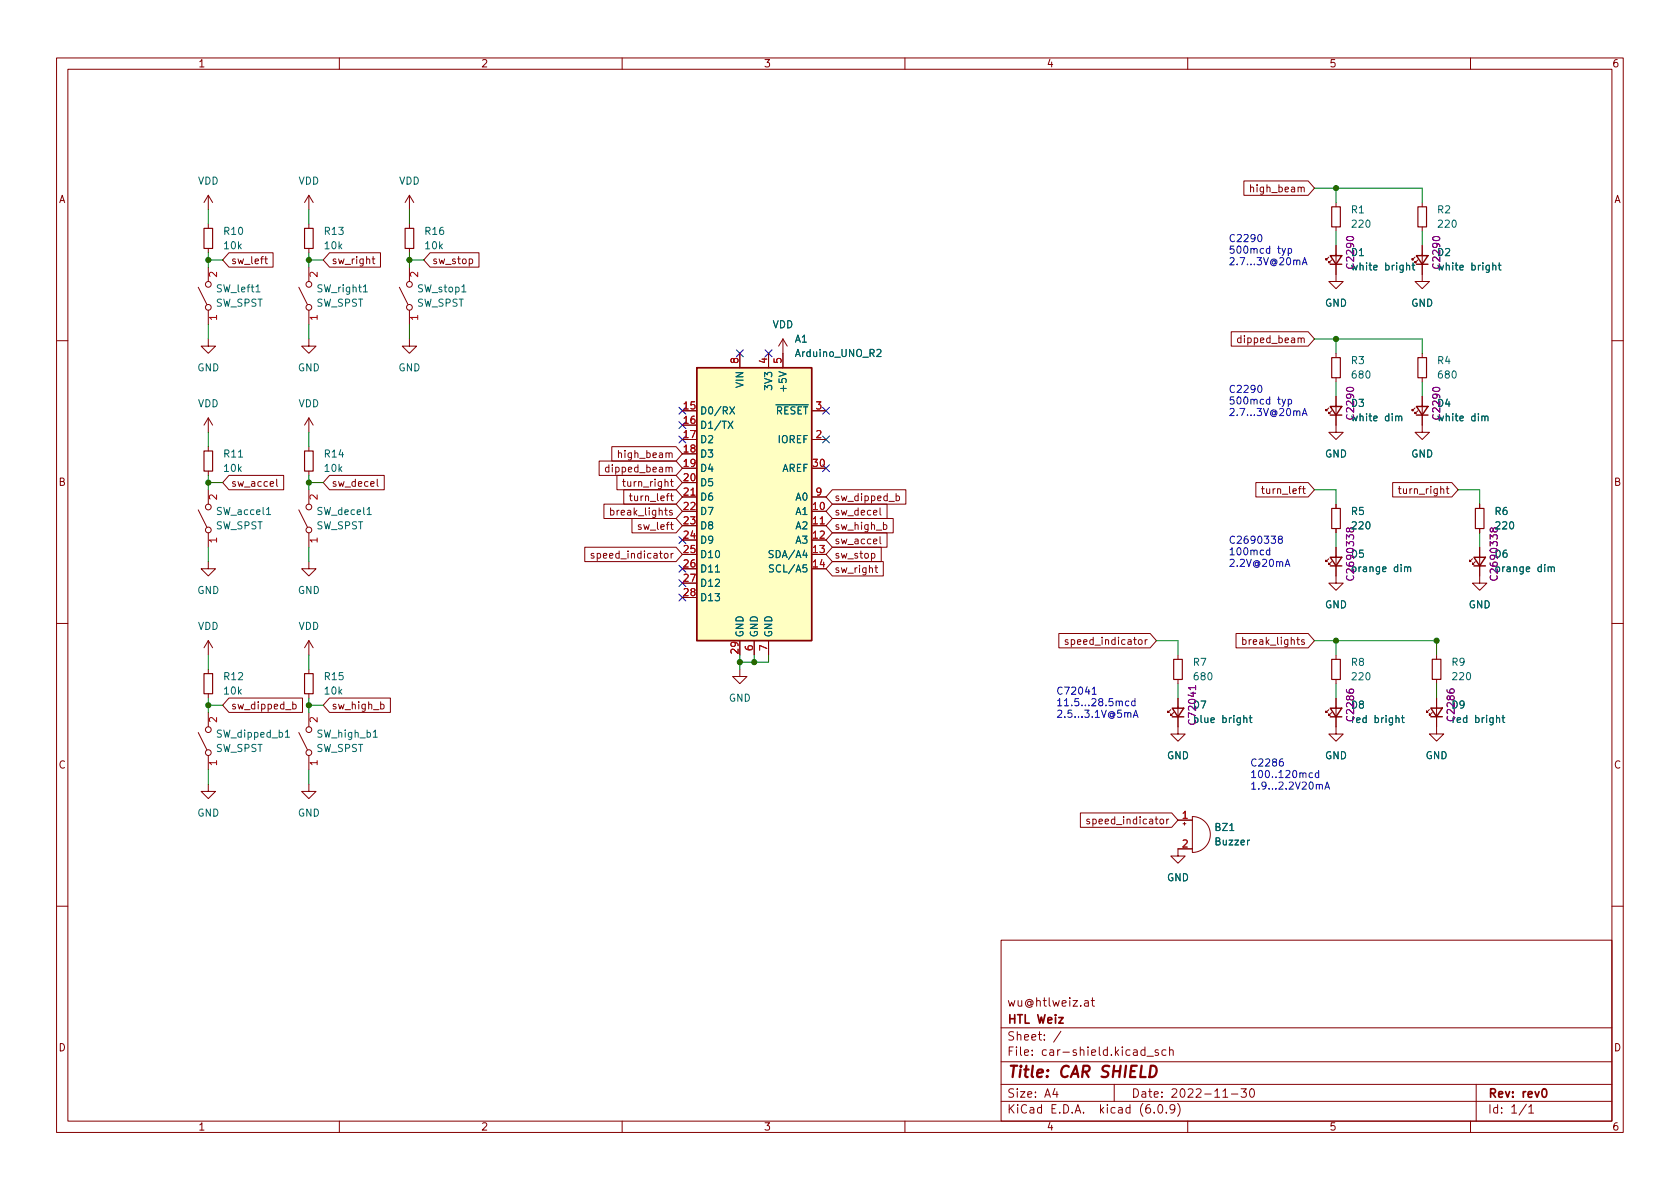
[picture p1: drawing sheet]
<svg xmlns="http://www.w3.org/2000/svg" width="297mm" height="210mm" viewBox="0 0 297 210" stroke-linecap="round" stroke-linejoin="round" font-family="sans-serif">
<g fill="none" stroke="#840000" stroke-width=".18">
<path d="M10 10.2h277v190.1h-277zM12 12.2h273v186.1h-273zM60 10.2v2M110 10.2v2M160 10.2v2M210 10.2v2M260 10.2v2M36.8 34.5v2.6M36.8 39.6v.8M36.8 34.5l-.7 1.3M36.8 34.5l.8 1.3M54.6 34.5v2.6"/>
<path d="M54.6 39.6v.8M54.6 34.5l-.8 1.3M54.6 34.5l.8 1.3M72.4 34.5v2.6M72.4 39.6v.8M72.4 34.5l-.8 1.3M72.4 34.5l.8 1.3M219.9 32h11.4l1.1 1.3-1.1 1.2h-11.4zM221.1 33.2l.2-.1h.3l.1 .8M221.1 32.7v1.2M236.2 35.8v.8M251.5 35.8v.8"/>
<path d="M35.1 50.8l1.5 3M36.8 59.9v1.3h1.3l-1.3 1.3-1.2-1.3h1.2M36.8 43.9v.8M36.8 47.2v2.6M36.8 54.9v2.5M40.5 44.7h7.8v2.5h-7.8l-1.1-1.2zM46.8 45.8h.5M47 45.4v1.1l.3 .1M52.8 50.8l1.6 3M54.6 59.9v1.3h1.3l-1.3 1.3-1.3-1.3h1.3M54.6 43.9v.8M54.6 47.2v2.6"/>
<path d="M54.6 54.9v2.5M58.3 44.7h9v2.5h-9l-1.2-1.2zM65.8 45.8h.5M66 45.4v1.1l.3 .1M70.6 50.8l1.5 3M72.4 59.9v1.3h1.3l-1.3 1.3-1.3-1.3h1.3M72.4 43.9v.8M72.4 47.2v2.6M72.4 54.9v2.5M76 44.7h8.7v2.5h-8.7l-1.1-1.2zM83 45.8h.3l.3 .2-.1 .6h-.5M138.4 59.9v5.1"/>
<path d="M138.4 59.9l-.7 1.3M138.4 59.9l.8 1.3M217.7 58.7h13.6l1.1 1.2-1.1 1.3h-13.6zM219.4 59.8h-.3l-.3 .2 .1 .5h.5M234.9 45.5l-.5 .5v-.3v.3h.3M235.5 46l-.6 .5v-.3v.3h.3M236.2 43.4v6.4h1.3l-1.3 1.2-1.3-1.2h1.3M236.2 40.1v.8M250.2 45.5l-.5 .5v-.3v.3h.2M250.7 46l-.5 .5v-.3v.3h.2M251.5 43.4v6.4h1.2l-1.2 1.2-1.3-1.2h1.3M251.5 40.1v.8"/>
<path d="M10 60.2h2M36.8 73.9v2.5M36.8 79v.8M36.8 73.9l-.7 1.3M36.8 73.9l.8 1.3M54.6 73.9v2.5M54.6 79v.8M54.6 73.9l-.8 1.3M54.6 73.9l.8 1.3M108.2 79h11.3l1.1 1.3-1.1 1.2h-11.3zM109.3 79.7v1.2M130.8 62.5v2.5"/>
<path d="M135.9 62.5v2.5M143.5 77.7h2.5M143.5 72.6h2.5M234.9 72.1l-.5 .5v-.2v.2h.3M235.5 72.6l-.6 .5v-.2v.2h.3M236.2 70.1v6.3h1.3l-1.3 1.3-1.3-1.3h1.3M236.2 62.5v.7M236.2 66.8v.8M250.2 72.1l-.5 .5v-.2v.2h.2M250.7 72.6l-.5 .5v-.2v.2h.2M251.5 70.1v6.3h1.2l-1.2 1.3-1.3-1.3h1.3M251.5 62.5v.7"/>
<path d="M251.5 66.8v.8M285 60.2h2M35.1 90.2l1.5 3M36.8 99.3v1.3h1.3l-1.3 1.2-1.2-1.2h1.2M36.8 83.3v.8M36.8 86.6v2.5M36.8 94.2v2.6M40.5 84.1h9.7v2.5h-9.7l-1.1-1.3zM48.9 84.7v1.1l.2 .2M52.8 90.2l1.6 3M54.6 99.3v1.3h1.3l-1.3 1.2-1.3-1.2h1.3M54.6 83.3v.8"/>
<path d="M54.6 86.6v2.5M54.6 94.2v2.6M58.3 84.1h9.6v2.5h-9.6l-1.2-1.3zM66.7 84.7v1.1l.2 .2M103.4 96.8h16.1l1.1 1.2-1.1 1.3h-16.1zM105 97.9h-.3l-.2 .1 .1 .2 .4 .1v.3h-.5M105.9 81.5h13.6l1.1 1.3-1.1 1.3h-13.6zM106.8 89.1h12.7l1.1 1.3-1.1 1.3h-12.7zM107.7 82.7l-.4-.1-.3 .3 .2 .5h.5M108 90.3l.3-.1 .3 .3-.2 .5h-.4M108 89.8v1.3M109.1 84.1h10.4l1.1 1.2-1.1 1.3h-10.4z"/>
<path d="M109.3 80.2l.2-.1h.3l.1 .8M110.1 85.2h.5M110.3 84.7v1.1l.3 .2M110.3 86.6h9.2l1.1 1.3-1.1 1.2h-9.2zM111.3 87.7h.5M111.5 87.3v1.1l.3 .1M111.7 91.7h7.8l1.1 1.3-1.1 1.2h-7.8zM118.5 85.2h.5M118.7 84.7v1.1l.3 .2M118.8 90.3l-.3-.1-.1 .2v.2l.4 .1v.3h-.4M119 97.9l-.3 .2M120.6 87.9h2.6"/>
<path d="M143.5 93h2.5M143.5 87.9h2.5M147.2 94.2h9.6v2.6h-9.6l-1.2-1.3zM147.2 96.8h8.6v2.5h-8.6l-1.2-1.3zM147.2 86.6h13v2.5h-13l-1.2-1.2zM147.2 99.3h9v2.5h-9l-1.2-1.2zM147.2 91.7h10.7v2.5h-10.7l-1.2-1.2zM147.2 89.1h9.6v2.6h-9.6l-1.2-1.3zM154.1 97.9h.3l.3 .2-.1 .5h-.5M154.9 100v1.1l.3 .1M155.6 94.9v1.1l.2 .2M155.6 89.8v1.1l.2 .2"/>
<path d="M156.2 92.8h.4l.2 .2-.1 .6h-.5M158.4 87.8l.4-.1 .2 .2-.1 .6h-.5M222 85.3h9.3l1.1 1.3-1.1 1.3h-9.3zM223 86.4h.5M223.2 86v1.1l.3 .2M234.9 98.8l-.5 .5v-.2v.2h.3M235.5 99.3l-.6 .5v-.2v.2h.3M236.2 96.8v6.3h1.3l-1.3 1.3-1.3-1.3h1.3M236.2 89.1v.8M236.2 93.5v.7M246.2 85.3h10.5l1.1 1.3-1.1 1.3h-10.5zM247.2 86.4h.5"/>
<path d="M247.4 86v1.1l.3 .2M255.7 86.4h.5M255.9 86v1.1l.3 .2M260.3 98.8l-.5 .5v-.2v.2h.3M260.9 99.3l-.6 .5v-.2v.2h.3M261.6 96.8v6.3h1.3l-1.3 1.3-1.3-1.3h1.3M261.6 89.1v.8M261.6 93.5v.7M10 110.2h2M36.8 113.3v2.5M36.8 118.4v.7M36.8 113.3l-.7 1.2"/>
<path d="M36.8 113.3l.8 1.2M54.6 113.3v2.5M54.6 118.4v.7M54.6 113.3l-.8 1.2M54.6 113.3l.8 1.2M130.8 118.4v1.2h1.3l-1.3 1.3-1.3-1.3h1.3M133.3 113.3v2.5M135.9 113.3v2.5M154.7 100.4h.5M187.2 112h16.2l1.1 1.3-1.1 1.3h-16.2zM188.8 113.2l-.3-.1-.2 .2 .1 .2 .4 .1v.3h-.5M202.8 113.1l-.3 .3"/>
<path d="M208.3 115.8v.8M218.5 112h12.8l1.1 1.3-1.1 1.3h-12.8zM219.7 113.2l.4-.1 .2 .3-.1 .5h-.5M219.7 112.7v1.3M230.6 113.2l-.3-.1-.2 .2 .1 .2 .4 .1v.3h-.5M236.2 115.8v.8M254 115.8v.8M285 110.2h2M35.1 129.5l1.5 3.1M36.8 138.7v1.2h1.3l-1.3 1.3-1.2-1.3h1.2M36.8 122.7v.7M36.8 126v2.5"/>
<path d="M36.8 133.6v2.5M40.5 123.4h13v2.6h-13l-1.1-1.3zM51.8 124.6l.3-.1 .3 .3-.2 .5h-.4M52.8 129.5l1.6 3.1M54.6 138.7v1.2h1.3l-1.3 1.3-1.3-1.3h1.3M54.6 122.7v.7M54.6 126v2.5M54.6 133.6v2.5M58.3 123.4h10.7v2.6h-10.7l-1.2-1.3zM67.3 124.6l.4-.1 .2 .3-.1 .5h-.5M207 125.5l-.5 .5v-.3v.3h.3M207.5 126l-.5 .5v-.3v.3h.3"/>
<path d="M208.3 123.5v6.3h1.2l-1.2 1.3-1.3-1.3h1.3M208.3 120.2v.7M234.9 125.5l-.5 .5v-.3v.3h.3M235.5 126l-.6 .5v-.3v.3h.3M236.2 123.5v6.3h1.3l-1.3 1.3-1.3-1.3h1.3M236.2 120.2v.7M252.7 125.5l-.5 .5v-.3v.3h.3M253.2 126l-.5 .5v-.3v.3h.3M254 123.4v6.4h1.3l-1.3 1.3-1.3-1.3h1.3M254 120.1v.8M191 143.8h16.2l1.1 1.2-1.1 1.3h-16.2zM192.6 144.9l-.3-.1-.2 .2 .1 .2 .4 .1v.3h-.5"/>
<path d="M206.7 144.8l-.4 .3M208.3 145h2.5M209.2 145.7h.5M209.4 145.4v.5M210.8 150.1h-2.5v1.3h1.2l-1.2 1.2-1.3-1.2h1.3M210.8 144.4v6.3M210.8 144.4a3.2 3.2 0 0 1 3.2 3.2 3.2 3.2 0 0 1-3.2 3.1M10 160.2h2M177 166.3h108v32h-108zM191.8 177h.6v.9M192.4 177.3l-.5 .1a.29 .29 0 0 0-.2 .2 .29 .29 0 0 0 .2 .3h.5M192.9 176.9h.6"/>
<path d="M193.1 176.4v1.3l.4 .2M285 160.2h2M60 198.3v2M110 198.3v2M160 198.3v2M177 194.8h108M177 191.8h108M177 187.8h108M177 181.8h108M186.5 192.5l-.4 1h1M186.9 193v1M187.6 182.4l-1.3 1.9"/>
<path d="M197 191.8v3M202.4 185.7l-.4-.1-.3 .3v.4l.2 .3h.5M202.4 185.1v1.5M202.8 186.8h1.1M204.1 196.7v.1M204.8 185.7l-.4-.1-.2 .2 .1 .3 .5 .1v.4h-.6M204.9 195.4l.2-.1a.81 .81 0 0 1 .6 .7 .81 .81 0 0 1-.3 .8h-.2a.81 .81 0 0 1-.6-.6 .81 .81 0 0 1 .3-.8zM206.1 185.7l-.4-.1-.3 .3v.4l.2 .3h.5M206.2 196.7v.1M206.8 185.8l.2-.2 .4 .1v.9M206.8 185.1v1.5M207.7 196l-.3 .3h-.3l-.2-.3 .1-.6 .4-.1 .2 .2a.99 .99 0 0 1-.3 1.3h-.3"/>
<path d="M208.2 195.1a1.72 1.72 0 0 1 0 2.3M210 198.3v2M216.2 194h.9M217.7 193.5h1.2M219.4 192.5h1l-.5 .6 .4 .1v.7l-.2 .1h-.5l-.2-.1M221.1 192.7l.2-.2a.81 .81 0 0 1 .6 .7 .81 .81 0 0 1-.3 .8h-.2a.81 .81 0 0 1-.3-1.3zM260 198.3v2M261 191.8v6.5M269.9 195.3l-1.3 1.9M270.3 195.8l.4-.5v1.5M270.3 196.8h.9"/>
<circle cx="36.8" cy="50.3" r=".51"/>
<circle cx="36.8" cy="54.4" r=".51"/>
<circle cx="54.6" cy="54.4" r=".51"/>
<circle cx="54.6" cy="50.3" r=".51"/>
<circle cx="72.4" cy="50.3" r=".51"/>
<circle cx="72.4" cy="54.4" r=".51"/>
<circle cx="36.8" cy="93.7" r=".51"/>
<circle cx="36.8" cy="89.7" r=".51"/>
<circle cx="54.6" cy="93.7" r=".51"/>
<circle cx="54.6" cy="89.7" r=".51"/>
<circle cx="36.8" cy="129" r=".51"/>
<circle cx="36.8" cy="133.1" r=".51"/>
<circle cx="54.6" cy="129" r=".51"/>
<circle cx="54.6" cy="133.1" r=".51"/>
</g>
<path d="M272.8 192.6l.2-.1a.82 .82 0 0 1 .6 .7 .82 .82 0 0 1-.3 .8h-.2a.81 .81 0 0 1-.6-.6 .81 .81 0 0 1 .3-.8z" fill="none" stroke="#840000" stroke-width=".3"/>
<path d="M203.5 188.5h.5a1.08 1.08 0 0 1 .5 1 1.08 1.08 0 0 1-.8 1h-.5z" fill="none" stroke="#840000" stroke-width=".4"/>
<g fill="none" stroke="#840000" stroke-width=".2">
<path d="M235.5 36.6h1.5v3.5h-1.5zM250.7 36.6h1.5v3.5h-1.5zM36.1 40.4h1.5v3.5h-1.5zM53.8 40.4h1.6v3.5h-1.6zM71.6 40.4h1.6v3.5h-1.6zM36.1 79.8h1.5v3.5h-1.5zM53.8 79.8h1.6v3.5h-1.6zM235.5 63.2h1.5v3.6h-1.5zM250.7 63.2h1.5v3.6h-1.5zM235.5 89.9h1.5v3.6h-1.5zM260.9 89.9h1.5v3.6h-1.5zM36.1 119.1h1.5v3.6h-1.5z"/>
<path d="M53.8 119.1h1.6v3.6h-1.6zM207.5 116.6h1.5v3.6h-1.5zM235.5 116.6h1.5v3.6h-1.5zM253.2 116.6h1.6v3.5h-1.6z"/>
</g>
<path d="M123.2 65h20.3v48.3h-20.3z" fill="#ffffc2" stroke="#ffffc2" stroke-width=".18"/>
<g fill="none" stroke="#840000" stroke-width=".25">
<path d="M235.2 45.2h2l-1 1.5zM235.2 46.7h2M250.4 45.2h2.1l-1 1.5zM250.4 46.7h2.1M123.2 65h20.3v48.3h-20.3zM235.2 71.9h2l-1 1.5zM235.2 73.4h2M250.4 71.9h2.1l-1 1.5zM250.4 73.4h2.1M235.2 98.5h2l-1 1.6zM260.6 98.5h2l-1 1.6zM235.2 100.1h2"/>
<path d="M260.6 100.1h2M207.3 125.2h2l-1 1.6zM207.3 126.8h2M235.2 125.2h2l-1 1.6zM235.2 126.8h2M253 125.2h2l-1 1.5zM253 126.7h2"/>
</g>
<g fill="none" stroke="#006464" stroke-width=".18">
<path d="M45.3 51.6h.7M64.2 51.6h.8M81.7 51.6h.7M248.7 47l.2-.1 .3 .1v.7M249.7 46.9h.4M249.8 46.5v1.1l.3 .1M263.9 47l.2-.1 .3 .1 .1 .7M264.9 46.9h.5M265.1 46.5v1.1l.3 .1M128.7 74.5l.9 1.3M129 71.9l.9 1.3M129.6 74.5l-.9 1.3"/>
<path d="M129.9 71.9l-.9 1.3M155 61.9l.5-.1 .3 .3-.8 1h.8M247.3 73.8l.2-.2h.3l.1 .8M262.5 73.8l.2-.2h.3l.1 .8M47.1 91h.8M64.9 91h.7M136.7 97.4l-.5-.1-.2 .2v.3l.6 .3 .1 .3-.2 .2h-.5M136.8 99.9h-.5l-.2 .1v.4l.5 .2 .2 .3-.3 .3-.5-.1M126.5 101.2h.7M248.3 100.4l.2-.2 .3 .1 .1 .8M248.9 100.4l.2-.2 .3 .1v.8M273.7 100.4l.2-.2 .3 .1 .1 .8"/>
<path d="M274.3 100.4l.2-.2 .3 .1v.8M50.5 130.4h.7M66 130.4h.7M220.9 126.9h.5M221.1 126.5v1.1l.3 .2M247.8 126.9h.5M248 126.5v1.1l.3 .2M265.6 126.9h.5M265.8 126.5v1.1l.3 .2"/>
</g>
<path d="M238.2 101.8a.6 .6 0 0 0 .4 .9 .6 .6 0 0 0 .7-.6l-.1-.3M263.6 101.8a.6 .6 0 0 0 .4 .9 .6 .6 0 0 0 .7-.6l-.1-.3M211.4 121.2v.8" fill="none" stroke="#840084" stroke-width=".18"/>
<g fill="none" stroke="#0000c2" stroke-width=".18">
<path d="M222.5 41.6l.2-.1a.68 .68 0 0 1 .4 .6 .68 .68 0 0 1-.4 .6l-.2-.1-.1-.3zM226.7 43.9l.3 .9M227.3 43.9l-.4 1.2-.2 .1M227.8 44l.3-.1 .3 .3-.1 .5h-.5M227.8 43.9v1.3M230.2 46.8l.5-1.2 .4 1.2M230.4 46.5h.6M222.5 68.3l.2-.2a.68 .68 0 0 1 .4 .7 .68 .68 0 0 1-.4 .6l-.2-.1-.1-.4zM226.7 70.6l.3 .9M227.3 70.6l-.4 1.2-.2 .1M227.8 70.7l.3-.1 .3 .2-.1 .6h-.5M227.8 70.6v1.3"/>
<path d="M230.2 73.5l.5-1.3 .4 1.3M230.4 73.1h.6M224.5 97.3h-.4l-.2 .2 .1 .6h.5M224.5 96.9v1.2M226.3 95.4l-.3-.3 .1-.2 .2-.1 .3 .1 .1 .2v.1l-.6 .2-.1 .2v.2l.3 .3h.2l.2-.3v-.3l-.2-.1M227.3 99.8h.7M227.2 100.2l.4-1.3 .5 1.3M193.1 121.9l.4-.4v1.3M193.1 122.8h.7M199.6 124h-.4l-.2 .2 .1 .6h.5M200.4 126.9l.4-1.3 .4 1.3M200.5 126.5h.6"/>
<path d="M200.7 124h-.4l-.2 .2 .1 .6h.5M200.7 123.5v1.3M226.8 134.2l-.4 .1a.86 .86 0 0 0 0 1.2l.5-.2v-.4l-.2-.2h-.3l-.2 .2M232.1 136.7h-.4l-.2 .2 .1 .6h.5M233.2 136.7h-.4l-.3 .2 .2 .6h.5M233.2 136.2v1.3M233.3 138.9l.2-.2 .3 .1v.8M234.2 139.6l.5-1.3 .4 1.3M234.4 139.2h.6"/>
</g>
<g fill="none" stroke="#009600" stroke-width=".18">
<path d="M36.8 37.1v2.5M54.6 37.1v2.5M72.4 37.1v2.5M232.4 33.3h19.1v2.5M236.2 33.3v2.5M36.8 44.7v2.5M36.8 57.4v2.5M36.8 46h2.6M54.6 44.7v2.5M54.6 57.4v2.5M54.6 46h2.5M72.4 46h2.5"/>
<path d="M72.4 44.7v2.5M72.4 57.4v2.5M232.4 59.9h19.1v2.6M236.2 40.9v2.5M236.2 59.9v2.6M251.5 40.9v2.5M36.8 76.4v2.6M54.6 76.4v2.6M236.2 67.6v2.5M251.5 67.6v2.5M36.8 84.1v2.5M36.8 96.8v2.5"/>
<path d="M36.8 85.3h2.6M54.6 85.3h2.5M54.6 84.1v2.5M54.6 96.8v2.5M232.4 86.6h3.8v2.5M236.2 94.2v2.6M257.8 86.6h3.8v2.5M261.6 94.2v2.6M36.8 115.8v2.6M54.6 115.8v2.6M130.8 115.8v2.6M133.3 115.8v1.3"/>
<path d="M135.9 115.8v1.3h-5.1M204.5 113.3h3.8v2.5M232.4 113.3h21.6v2.5M236.2 113.3v2.5M36.8 123.4v2.6M36.8 136.1v2.6M36.8 124.7h2.6M54.6 124.7h2.5M54.6 123.4v2.6M54.6 136.1v2.6M208.3 120.9v2.6M236.2 120.9v2.6"/>
<path d="M254 120.9v2.5"/>
</g>
<g fill="none" stroke="#000084" stroke-width=".18">
<path d="M120 77.1l1.3 1.2M120 74.6l1.3 1.2M120 72l1.3 1.2M121.3 72l-1.3 1.2M121.3 77.1l-1.3 1.2M121.3 74.6l-1.3 1.2M130.2 61.9l1.2 1.2M131.4 61.9l-1.2 1.2M135.3 61.9l1.2 1.2M136.5 61.9l-1.2 1.2M145.4 72l1.3 1.2M145.4 77.1l1.3 1.2"/>
<path d="M146.7 72l-1.3 1.2M146.7 77.1l-1.3 1.2M120 94.9l1.3 1.2M120 100l1.3 1.2M121.3 94.9l-1.3 1.2M121.3 100l-1.3 1.2M145.4 82.2l1.3 1.2M146.7 82.2l-1.3 1.2M120 105l1.3 1.3M120 102.5l1.3 1.2M121.3 105l-1.3 1.3M121.3 102.5l-1.3 1.2"/>
</g>
<g fill="#009600" stroke="#009600" stroke-width=".18">
<circle cx="54.6" cy="124.7" r=".46"/>
<circle cx="133.3" cy="117.1" r=".46"/>
<circle cx="130.8" cy="117.1" r=".46"/>
<circle cx="236.2" cy="33.3" r=".46"/>
<circle cx="236.2" cy="59.9" r=".46"/>
<circle cx="72.4" cy="46" r=".46"/>
<circle cx="36.8" cy="85.3" r=".46"/>
<circle cx="54.6" cy="46" r=".46"/>
<circle cx="36.8" cy="46" r=".46"/>
<circle cx="36.8" cy="124.7" r=".46"/>
<circle cx="54.6" cy="85.3" r=".46"/>
<circle cx="236.2" cy="113.3" r=".46"/>
<circle cx="254" cy="113.3" r=".46"/>
</g>
<text font-size="2.8" fill="#840000" x="178" y="190.6">Title: CAR SHIELD</text>
<g font-size="2.1" fill="#840000">
<text x="178" y="178">wu@htlweiz.at</text>
<text x="178" y="184">Sheet: /</text>
<text x="178" y="181">HTL Weiz</text>
<text x="178" y="186.7">File: car-shield.kicad_sch</text>
<text x="178" y="196.9">KiCad E.D.A. kicad (6.0.9)</text>
<text x="178" y="194.1">Size: A4</text>
<text x="200" y="194.1">Date: 2022-11-30</text>
<text x="263" y="194.1">Rev: rev0</text>
<text x="263" y="196.9">Id: 1/1</text>
</g>
<g font-size="1.8" fill="#840000">
<text x="35" y="11.9">1</text>
<text x="85" y="11.9">2</text>
<text x="135" y="11.9">3</text>
<text x="185" y="11.9">4</text>
<text x="235" y="11.9">5</text>
<text x="285" y="11.9">6</text>
<text x="10.3" y="35.9">A</text>
<text x="221.6" y="34">high_beam</text>
<text x="285.3" y="35.9">A</text>
<text x="40.8" y="46.7">sw_left</text>
<text x="58.6" y="46.7">sw_right</text>
<text x="76.4" y="46.7">sw_stop</text>
<text x="219.6" y="60.7">dipped_beam</text>
<text x="107.8" y="83.5">dipped_beam</text>
<text x="109.9" y="81">high_beam</text>
<text x="10.3" y="85.9">B</text>
<text x="40.8" y="86.1">sw_accel</text>
<text x="58.6" y="86.1">sw_decel</text>
<text x="110.9" y="86.1">turn_right</text>
<text x="112.1" y="88.6">turn_left</text>
<text x="147.5" y="88.6">sw_dipped_b</text>
<text x="223.9" y="87.3">turn_left</text>
<text x="248" y="87.3">turn_right</text>
<text x="285.3" y="85.9">B</text>
<text x="108.8" y="91.1">break_lights</text>
<text x="113.2" y="93.7">sw_left</text>
<text x="147.5" y="93.7">sw_high_b</text>
<text x="147.5" y="91.1">sw_decel</text>
<text x="105.7" y="98.8">speed_indicator</text>
<text x="147.5" y="96.2">sw_accel</text>
<text x="147.5" y="98.8">sw_stop</text>
<text x="147.5" y="101.3">sw_right</text>
<text x="189.5" y="114">speed_indicator</text>
<text x="220.6" y="114">break_lights</text>
<text x="40.8" y="125.4">sw_dipped_b</text>
<text x="58.6" y="125.4">sw_high_b</text>
<text x="10.3" y="135.9">C</text>
<text x="285.3" y="135.9">C</text>
<text x="193.3" y="145.8">speed_indicator</text>
<text x="10.3" y="185.9">D</text>
<text x="285.3" y="185.9">D</text>
<text x="35" y="199.9">1</text>
<text x="85" y="199.9">2</text>
<text x="135" y="199.9">3</text>
<text x="185" y="199.9">4</text>
<text x="235" y="199.9">5</text>
<text x="285" y="199.9">6</text>
</g>
<g font-size="1.8" fill="#006464">
<text x="35" y="32.6">VDD</text>
<text x="52.7" y="32.6">VDD</text>
<text x="70.5" y="32.6">VDD</text>
<text x="39.7" y="41.5">R10</text>
<text x="57.5" y="41.5">R13</text>
<text x="75.2" y="41.5">R16</text>
<text x="238.9" y="37.7">R1</text>
<text x="239.2" y="40.3">220</text>
<text x="254.2" y="37.7">R2</text>
<text x="254.4" y="40.3">220</text>
<text x="39.7" y="44.1">10k</text>
<text x="57.5" y="44.1">10k</text>
<text x="75.3" y="44.1">10k</text>
<text x="238.9" y="45.3">D1</text>
<text x="239.5" y="47.8">white bright</text>
<text x="254.2" y="45.3">D2</text>
<text x="254.8" y="47.8">white bright</text>
<text x="38.5" y="51.7">SW_left1</text>
<text x="56.2" y="51.7">SW_right1</text>
<text x="73.9" y="51.7">SW_stop1</text>
<text x="38.1" y="54.2">SW_SPST</text>
<text x="55.9" y="54.2">SW_SPST</text>
<text x="73.7" y="54.2">SW_SPST</text>
<text x="136.6" y="58">VDD</text>
<text x="234.3" y="54.2">GND</text>
<text x="249.5" y="54.2">GND</text>
<text x="34.9" y="65.7">GND</text>
<text x="52.6" y="65.7">GND</text>
<text x="70.4" y="65.7">GND</text>
<text x="140.5" y="60.6">A1</text>
<text x="140.8" y="63.1">Arduino_UNO_R2</text>
<text x="238.9" y="64.4">R3</text>
<text x="254.2" y="64.4">R4</text>
<text x="131.4" y="68.5" transform="rotate(-90 131.4 68.5)">VIN</text>
<text x="136.5" y="68.7" transform="rotate(-90 136.5 68.7)">3V3</text>
<text x="139.1" y="68.7" transform="rotate(-90 139.1 68.7)">+5V</text>
<text x="238.9" y="71.9">D3</text>
<text x="239.2" y="66.9">680</text>
<text x="254.2" y="71.9">D4</text>
<text x="254.4" y="66.9">680</text>
<text x="35" y="72">VDD</text>
<text x="52.7" y="72">VDD</text>
<text x="123.7" y="73.3">D0/RX</text>
<text x="123.7" y="75.8">D1/TX</text>
<text x="135.7" y="73.3">~{RESET}</text>
<text x="239.4" y="74.5">white dim</text>
<text x="254.7" y="74.5">white dim</text>
<text x="39.7" y="80.9">R11</text>
<text x="39.7" y="83.4">10k</text>
<text x="57.5" y="80.9">R14</text>
<text x="57.5" y="83.4">10k</text>
<text x="123.7" y="78.4">D2</text>
<text x="123.7" y="80.9">D3</text>
<text x="123.7" y="83.4">D4</text>
<text x="137.6" y="78.4">IOREF</text>
<text x="138.2" y="83.4">AREF</text>
<text x="234.3" y="80.9">GND</text>
<text x="249.5" y="80.9">GND</text>
<text x="123.7" y="86">D5</text>
<text x="123.7" y="88.5">D6</text>
<text x="140.7" y="88.5">A0</text>
<text x="38.1" y="93.6">SW_SPST</text>
<text x="38.5" y="91.1">SW_accel1</text>
<text x="55.9" y="93.6">SW_SPST</text>
<text x="56.2" y="91.1">SW_decel1</text>
<text x="123.7" y="91.1">D7</text>
<text x="123.7" y="93.6">D8</text>
<text x="140.7" y="91.1">A1</text>
<text x="140.7" y="93.6">A2</text>
<text x="238.9" y="91.1">R5</text>
<text x="239.2" y="93.6">220</text>
<text x="264.3" y="91.1">R6</text>
<text x="264.6" y="93.6">220</text>
<text x="123.7" y="96.1">D9</text>
<text x="123.7" y="98.7">D10</text>
<text x="123.7" y="101.2">D11</text>
<text x="136.5" y="98.7">SDA/A4</text>
<text x="136.7" y="101.2">SCL/A5</text>
<text x="140.7" y="96.1">A3</text>
<text x="238.9" y="98.6">D5</text>
<text x="239.5" y="101.1">orange dim</text>
<text x="264.3" y="98.6">D6</text>
<text x="264.9" y="101.1">orange dim</text>
<text x="34.9" y="105">GND</text>
<text x="52.6" y="105">GND</text>
<text x="123.7" y="103.8">D12</text>
<text x="123.7" y="106.3">D13</text>
<text x="234.3" y="107.6">GND</text>
<text x="259.7" y="107.6">GND</text>
<text x="35" y="111.4">VDD</text>
<text x="52.7" y="111.4">VDD</text>
<text x="131.4" y="112.8" transform="rotate(-90 131.4 112.8)">GND</text>
<text x="134" y="112.8" transform="rotate(-90 134 112.8)">GND</text>
<text x="136.5" y="112.8" transform="rotate(-90 136.5 112.8)">GND</text>
<text x="211" y="117.7">R7</text>
<text x="238.9" y="117.7">R8</text>
<text x="256.7" y="117.7">R9</text>
<text x="39.7" y="120.3">R12</text>
<text x="39.7" y="122.8">10k</text>
<text x="57.5" y="120.3">R15</text>
<text x="57.5" y="122.8">10k</text>
<text x="128.8" y="124.1">GND</text>
<text x="211" y="125.3">D7</text>
<text x="211.2" y="120.3">680</text>
<text x="238.9" y="125.3">D8</text>
<text x="239.2" y="120.3">220</text>
<text x="256.7" y="125.3">D9</text>
<text x="257" y="120.3">220</text>
<text x="38.5" y="130.4">SW_dipped_b1</text>
<text x="56.2" y="130.4">SW_high_b1</text>
<text x="211.6" y="127.8">blue bright</text>
<text x="239.5" y="127.8">red bright</text>
<text x="257.3" y="127.8">red bright</text>
<text x="38.1" y="133">SW_SPST</text>
<text x="55.9" y="133">SW_SPST</text>
<text x="206.3" y="134.3">GND</text>
<text x="234.3" y="134.3">GND</text>
<text x="252" y="134.2">GND</text>
<text x="34.9" y="144.4">GND</text>
<text x="52.6" y="144.4">GND</text>
<text x="214.9" y="146.9">BZ1</text>
<text x="215" y="149.5">Buzzer</text>
<text x="206.3" y="155.8">GND</text>
</g>
<g font-size="1.8" fill="#0000c2">
<text x="217.2" y="42.8">C2290</text>
<text x="217.2" y="44.8">500mcd typ</text>
<text x="217.2" y="46.9">2.7...3V@20mA</text>
<text x="217.2" y="69.5">C2290</text>
<text x="217.2" y="71.5">500mcd typ</text>
<text x="217.2" y="73.6">2.7...3V@20mA</text>
<text x="217.2" y="96.1">C2690338</text>
<text x="217.2" y="98.2">100mcd</text>
<text x="217.2" y="100.2">2.2V@20mA</text>
<text x="186.7" y="122.8">C72041</text>
<text x="186.7" y="124.9">11.5...28.5mcd</text>
<text x="186.7" y="126.9">2.5...3.1V@5mA</text>
<text x="221" y="135.5">C2286</text>
<text x="221" y="137.6">100..120mcd</text>
<text x="221" y="139.6">1.9...2.2V20mA</text>
</g>
<g font-size="1.8" fill="#840084">
<text x="239.4" y="47.2" transform="rotate(-90 239.4 47.2)">C2290</text>
<text x="254.6" y="47.2" transform="rotate(-90 254.6 47.2)">C2290</text>
<text x="239.4" y="73.9" transform="rotate(-90 239.4 73.9)">C2290</text>
<text x="254.6" y="73.9" transform="rotate(-90 254.6 73.9)">C2290</text>
<text x="239.4" y="102.1" transform="rotate(-90 239.4 102.1)">C2690338</text>
<text x="264.8" y="102.1" transform="rotate(-90 264.8 102.1)">C2690338</text>
<text x="211.5" y="127.8" transform="rotate(-90 211.5 127.8)">C72041</text>
<text x="239.4" y="127.3" transform="rotate(-90 239.4 127.3)">C2286</text>
<text x="257.2" y="127.3" transform="rotate(-90 257.2 127.3)">C2286</text>
</g>
<g font-size="1.8" fill="#a90000">
<text x="38.4" y="49" transform="rotate(-90 38.4 49)">2</text>
<text x="56.1" y="49" transform="rotate(-90 56.1 49)">2</text>
<text x="73.9" y="49" transform="rotate(-90 73.9 49)">2</text>
<text x="38.4" y="56.6" transform="rotate(-90 38.4 56.6)">1</text>
<text x="56.1" y="56.6" transform="rotate(-90 56.1 56.6)">1</text>
<text x="73.9" y="56.6" transform="rotate(-90 73.9 56.6)">1</text>
<text x="130.6" y="64.2" transform="rotate(-90 130.6 64.2)">8</text>
<text x="135.6" y="64.2" transform="rotate(-90 135.6 64.2)">4</text>
<text x="138.2" y="64.2" transform="rotate(-90 138.2 64.2)">5</text>
<text x="120.9" y="72.4">15</text>
<text x="120.9" y="74.9">16</text>
<text x="120.9" y="77.5">17</text>
<text x="144.3" y="77.5">2</text>
<text x="144.3" y="72.4">3</text>
<text x="120.9" y="80">18</text>
<text x="120.9" y="82.5">19</text>
<text x="143.8" y="82.5">30</text>
<text x="38.4" y="88.4" transform="rotate(-90 38.4 88.4)">2</text>
<text x="56.1" y="88.4" transform="rotate(-90 56.1 88.4)">2</text>
<text x="120.9" y="85.1">20</text>
<text x="120.9" y="87.6">21</text>
<text x="144.3" y="87.6">9</text>
<text x="38.4" y="96" transform="rotate(-90 38.4 96)">1</text>
<text x="56.1" y="96" transform="rotate(-90 56.1 96)">1</text>
<text x="120.9" y="90.2">22</text>
<text x="120.9" y="92.7">23</text>
<text x="120.9" y="95.2">24</text>
<text x="143.8" y="90.2">10</text>
<text x="143.8" y="92.7">11</text>
<text x="143.8" y="95.2">12</text>
<text x="120.9" y="97.8">25</text>
<text x="120.9" y="100.3">26</text>
<text x="143.8" y="97.8">13</text>
<text x="143.8" y="100.3">14</text>
<text x="120.9" y="102.9">27</text>
<text x="120.9" y="105.4">28</text>
<text x="130.6" y="115.5" transform="rotate(-90 130.6 115.5)">29</text>
<text x="133.1" y="115" transform="rotate(-90 133.1 115)">6</text>
<text x="135.6" y="115" transform="rotate(-90 135.6 115)">7</text>
<text x="38.4" y="127.7" transform="rotate(-90 38.4 127.7)">2</text>
<text x="56.1" y="127.7" transform="rotate(-90 56.1 127.7)">2</text>
<text x="38.4" y="135.4" transform="rotate(-90 38.4 135.4)">1</text>
<text x="56.1" y="135.4" transform="rotate(-90 56.1 135.4)">1</text>
<text x="209.1" y="144.8">1</text>
<text x="209.1" y="149.9">2</text>
</g>
</svg>
